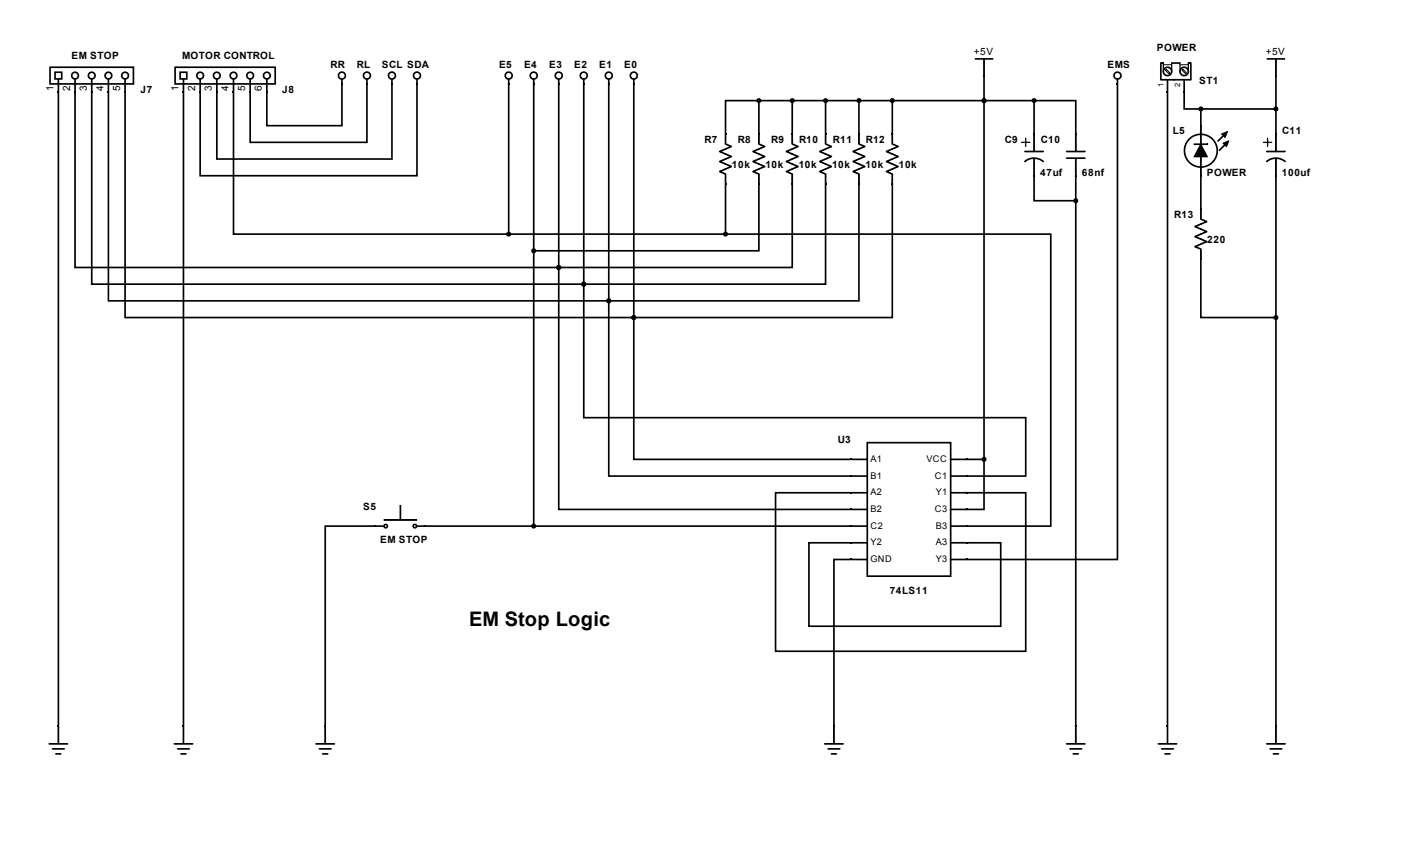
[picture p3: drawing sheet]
<svg xmlns="http://www.w3.org/2000/svg" width="356mm" height="216mm" viewBox="0 0 356 216" stroke-linecap="round" stroke-linejoin="round" font-family="sans-serif">
<g fill="#000">
<path d="M215.7 116.3h.4v.5h-.4zM245.3 116.3h.4v.5h-.4zM215.7 120.6h.4v.4h-.4zM215.7 124.8h.4v.4h-.4zM215.7 129h.4v.5h-.4zM215.7 133.3h.4v.4h-.4zM215.7 137.5h.4v.4h-.4zM245.3 137.5h.4v.4h-.4zM245.3 133.3h.4v.4h-.4zM245.3 129h.4v.5h-.4zM245.3 124.8h.4v.4h-.4zM245.3 120.6h.4v.4h-.4z"/>
<path d="M215.7 141.7h.4v.5h-.4zM245.3 141.7h.4v.5h-.4z"/>
</g>
<path d="M220.1 112.3h21.2v33.9h-21.2z" fill="#fff"/>
<g fill="none" stroke="#000" stroke-width=".42">
<path d="M216.1 116.5h4M220.1 112.3h21.2v33.9h-21.2zM241.3 116.5h4.2M216.1 120.8h4M216.1 125h4M216.1 129.2h4M216.1 133.5h4M216.1 137.7h4M241.3 120.8h4.2M241.3 125h4.2M241.3 129.2h4.2M241.3 133.5h4.2"/>
<path d="M241.3 137.7h4.2M216.1 141.9h4M241.3 141.9h4.2"/>
</g>
<path d="M160.7 21.1h.4v.4h-.4z" fill="#000"/>
<circle cx="160.9" cy="19.2" r=".88" fill="#fff"/>
<circle cx="160.9" cy="19.2" r=".88" fill="none" stroke="#000" stroke-width=".42"/>
<path d="M160.9 20.2v.9z" fill="#fff"/>
<path d="M160.9 20.2v.9" fill="none" stroke="#000" stroke-width=".42"/>
<path d="M154.3 21.1h.4v.4h-.4z" fill="#000"/>
<circle cx="154.5" cy="19.2" r=".88" fill="#fff"/>
<circle cx="154.5" cy="19.2" r=".88" fill="none" stroke="#000" stroke-width=".42"/>
<path d="M154.5 20.2v.9z" fill="#fff"/>
<path d="M154.5 20.2v.9" fill="none" stroke="#000" stroke-width=".42"/>
<path d="M148 21.1h.4v.4h-.4z" fill="#000"/>
<circle cx="148.2" cy="19.2" r=".88" fill="#fff"/>
<circle cx="148.2" cy="19.2" r=".88" fill="none" stroke="#000" stroke-width=".42"/>
<path d="M148.2 20.2v.9z" fill="#fff"/>
<path d="M148.2 20.2v.9" fill="none" stroke="#000" stroke-width=".42"/>
<path d="M141.6 21.1h.4v.4h-.4z" fill="#000"/>
<circle cx="141.8" cy="19.2" r=".88" fill="#fff"/>
<circle cx="141.8" cy="19.2" r=".88" fill="none" stroke="#000" stroke-width=".42"/>
<path d="M141.8 20.2v.9z" fill="#fff"/>
<path d="M141.8 20.2v.9" fill="none" stroke="#000" stroke-width=".42"/>
<path d="M135.3 21.1h.4v.4h-.4z" fill="#000"/>
<circle cx="135.5" cy="19.2" r=".88" fill="#fff"/>
<circle cx="135.5" cy="19.2" r=".88" fill="none" stroke="#000" stroke-width=".42"/>
<path d="M135.5 20.2v.9z" fill="#fff"/>
<path d="M135.5 20.2v.9" fill="none" stroke="#000" stroke-width=".42"/>
<path d="M128.9 21.1h.4v.4h-.4z" fill="#000"/>
<circle cx="129.1" cy="19.2" r=".88" fill="#fff"/>
<circle cx="129.1" cy="19.2" r=".88" fill="none" stroke="#000" stroke-width=".42"/>
<path d="M129.1 20.2v.9z" fill="#fff"/>
<path d="M129.1 20.2v.9" fill="none" stroke="#000" stroke-width=".42"/>
<path d="M14.6 23.2h.4v.4h-.4zM18.8 23.2h.5v.4h-.5zM23.1 23.2h.4v.4h-.4zM27.3 23.2h.4v.4h-.4zM31.5 23.2h.5v.4h-.5z" fill="#000"/>
<path d="M12.7 17.1h21.2v4.2h-21.2z" fill="#fff"/>
<g fill="none" stroke="#000" stroke-width=".42">
<path d="M12.7 17.1h21.2v4.2h-21.2zM14.8 20v3.2M19 20v3.2M23.3 20v3.2M27.5 20v3.2M31.7 20v3.2"/>
<circle cx="19" cy="19.2" r=".85"/>
<circle cx="23.3" cy="19.2" r=".85"/>
<circle cx="27.5" cy="19.2" r=".85"/>
<circle cx="31.7" cy="19.2" r=".85"/>
</g>
<path d="M14 18.3h1.7v1.7h-1.7z" fill="#fff"/>
<g fill="none" stroke="#000" stroke-width=".42">
<path d="M14 18.3h1.7v1.7h-1.7zM247.6 14.9h4.3M249.8 15.2v3.8M249.8 19.2v96.9M129.1 21.3v38.1h55v-12.7M135.5 21.3v42.3h57.1v-16.9M141.8 21.3v46.6h59.3v-21.2M148.2 21.3v50.8h61.3v-25.4M154.5 21.3v55h63.5v-29.6M160.9 21.3v59.3h65.6v-33.9M184.1 36.5l1.5 .7-2.9 1.2 2.9 1.3-2.9 1.3 2.9 1.2-2.9 1.3 1.4 .7M184.1 34.2v2.1"/>
<path d="M192.6 36.5l1.5 .7-3 1.2 3 1.3-3 1.3 3 1.2-3 1.3 1.5 .7M192.6 26v8M192.6 34.2v2.1M201.1 36.5l1.5 .7-3 1.2 3 1.3-3 1.3 3 1.2-3 1.3 1.5 .7M201.1 26v8M201.1 34.2v2.1M209.5 36.5l1.5 .7-2.9 1.2 2.9 1.3-2.9 1.3 2.9 1.2-2.9 1.3 1.4 .7M209.5 26v8M209.5 34.2v2.1M218 36.5l1.5 .7-3 1.2 3 1.3-3 1.3 3 1.2-3 1.3 1.5 .7M218 26v8M218 34.2v2.1"/>
<path d="M226.5 36.5l1.5 .7-3 1.2 3 1.3-3 1.3 3 1.2-3 1.3 1.5 .7M226.5 26v8M226.5 34.2v2.1M249.3 25.5h-65.2v8.5M184.1 44.4v2.1M184.6 59.4h82.1v74.1h-21.2M192.6 44.4v2.1M201.1 44.4v2.1M209.5 44.4v2.1M218 44.4v2.1M226.5 44.4v2.1M135.5 64.1v69.4h80.4"/>
<path d="M141.8 68.3v60.9h74.1M148.2 72.5v33.5h112.1v14.8h-14.8M154.5 76.8v44h61.4M160.9 81v35.5h55M245.5 116.5h4.3v12.7h-4.3M95.2 133.5h-12.7v50.8M95.5 133.5h1.8M101.6 128.3v3.4M105.9 133.5h1.8M107.9 133.5h27.1M215.9 125h-19.1v40.2h63.5v-40.2h-14.8M215.9 137.7h-10.6v21.2h48.7v-21.2h-8.5"/>
<path d="M215.9 141.9h-4.2v42.4M80.2 188.7h4.7M81.1 190h2.9M81.9 191.3h1.3M82.5 184.5v3.8M209.3 188.7h4.7M210.2 190h2.9M211 191.3h1.3M211.7 184.5v3.8"/>
<circle cx="192.6" cy="25.5" r=".42"/>
<circle cx="201.1" cy="25.5" r=".42"/>
<circle cx="209.5" cy="25.5" r=".42"/>
<circle cx="218" cy="25.5" r=".42"/>
<circle cx="226.5" cy="25.5" r=".42"/>
<circle cx="249.8" cy="25.5" r=".42"/>
<circle cx="184.1" cy="59.4" r=".42"/>
<circle cx="135.5" cy="63.6" r=".42"/>
<circle cx="141.8" cy="67.9" r=".42"/>
<circle cx="148.2" cy="72.1" r=".42"/>
<circle cx="154.5" cy="76.3" r=".42"/>
<circle cx="160.9" cy="80.6" r=".42"/>
<circle cx="249.8" cy="116.5" r=".42"/>
<circle cx="97.9" cy="133.5" r=".42"/>
<circle cx="105.3" cy="133.5" r=".42"/>
<circle cx="135.5" cy="133.5" r=".42"/>
</g>
<g fill="#000">
<path d="M249.6 19h.4v.4h-.4zM183.9 33.8h.5v.4h-.5zM192.4 33.8h.4v.4h-.4zM200.9 33.8h.4v.4h-.4zM209.3 33.8h.5v.4h-.5zM217.8 33.8h.4v.4h-.4zM226.3 33.8h.4v.4h-.4zM283.4 21.1h.4v.4h-.4zM183.9 46.5h.5v.4h-.5zM192.4 46.5h.4v.4h-.4zM200.9 46.5h.4v.4h-.4zM209.3 46.5h.5v.4h-.5z"/>
<path d="M217.8 46.5h.4v.4h-.4zM226.3 46.5h.4v.4h-.4zM95 133.3h.5v.4h-.5zM107.7 133.3h.5v.4h-.5zM82.3 184.1h.5v.4h-.5zM211.5 184.1h.4v.4h-.4z"/>
<circle cx="192.6" cy="25.5" r=".42"/>
<circle cx="201.1" cy="25.5" r=".42"/>
<circle cx="209.5" cy="25.5" r=".42"/>
<circle cx="218" cy="25.5" r=".42"/>
<circle cx="226.5" cy="25.5" r=".42"/>
<circle cx="249.8" cy="25.5" r=".42"/>
<circle cx="184.1" cy="59.4" r=".42"/>
<circle cx="135.5" cy="63.6" r=".42"/>
<circle cx="141.8" cy="67.9" r=".42"/>
<circle cx="148.2" cy="72.1" r=".42"/>
<circle cx="154.5" cy="76.3" r=".42"/>
<circle cx="160.9" cy="80.6" r=".42"/>
<circle cx="249.8" cy="116.5" r=".42"/>
<circle cx="135.5" cy="133.5" r=".42"/>
</g>
<g fill="none" stroke="#000" stroke-width=".25">
<path d="M249.8 15.2v3.8M184.1 34.2v2.1M192.6 34.2v2.1M201.1 34.2v2.1M209.5 34.2v2.1M218 34.2v2.1M226.5 34.2v2.1M184.1 44.4v2.1M192.6 44.4v2.1M201.1 44.4v2.1M209.5 44.4v2.1M218 44.4v2.1"/>
<path d="M226.5 44.4v2.1M97.5 131.8h8.2v.2h-8.2zM82.5 184.5v3.8M211.7 184.5v3.8"/>
</g>
<circle cx="283.6" cy="19.2" r=".88" fill="#fff"/>
<circle cx="283.6" cy="19.2" r=".88" fill="none" stroke="#000" stroke-width=".42"/>
<path d="M283.6 20.2v.9z" fill="#fff"/>
<g fill="none" stroke="#000" stroke-width=".42">
<path d="M250.2 25.5h22.8v8.5M260.1 38.4h4.7M262.5 26v8M262.5 34.2v4M270.7 38.4h4.7M273 34.2v4M283.6 21.3v120.6h-38.1M283.6 20.2v.9M260.1 41a3.6 3.6 0 0 1 4.7 0M262.5 44.6v6.3h10.1M262.5 40.3v4.1M270.7 40.1h4.7"/>
<path d="M273 40.3v4.1M273 44.6v139.7M270.7 188.7h4.7M271.6 190h2.9M272.4 191.3h1.3M273 184.5v3.8"/>
<circle cx="249.8" cy="25.5" r=".42"/>
<circle cx="262.5" cy="25.5" r=".42"/>
<circle cx="273" cy="50.9" r=".42"/>
</g>
<g fill="#000">
<path d="M46.4 23.2h.4v.4h-.4zM50.6 23.2h.4v.4h-.4zM54.8 23.2h.4v.4h-.4zM59.1 23.2h.4v.4h-.4zM63.3 23.2h.4v.4h-.4zM67.5 23.2h.4v.4h-.4zM262.3 33.8h.4v.4h-.4zM272.8 33.8h.5v.4h-.5zM262.3 44.4h.4v.4h-.4zM272.8 44.4h.5v.4h-.5zM272.8 184.1h.5v.4h-.5z"/>
<circle cx="249.8" cy="25.5" r=".42"/>
<circle cx="262.5" cy="25.5" r=".42"/>
<circle cx="273" cy="50.9" r=".42"/>
</g>
<path d="M259.3 36.1h2.1M260.3 35.1v2.1" fill="none" stroke="#000" stroke-width=".32"/>
<path d="M262.5 34.2v4M273 34.2v4M262.5 40.3v4.1M273 40.3v4.1M273 184.5v3.8" fill="none" stroke="#000" stroke-width=".25"/>
<path d="M44.4 17.1h25.4v4.2h-25.4z" fill="#fff"/>
<g fill="none" stroke="#000" stroke-width=".42">
<path d="M44.4 17.1h25.4v4.2h-25.4zM46.6 20v3.2M50.8 20v3.2M55 20v3.2M59.3 20v3.2M63.5 20v3.2M67.7 20v3.2"/>
<circle cx="50.8" cy="19.2" r=".85"/>
<circle cx="55" cy="19.2" r=".85"/>
<circle cx="59.3" cy="19.2" r=".85"/>
<circle cx="63.5" cy="19.2" r=".85"/>
<circle cx="67.7" cy="19.2" r=".85"/>
</g>
<path d="M45.7 18.3h1.7v1.7h-1.7z" fill="#fff"/>
<path d="M45.7 18.3h1.7v1.7h-1.7z" fill="none" stroke="#000" stroke-width=".42"/>
<path d="M86.6 21.1h.4v.4h-.4z" fill="#000"/>
<circle cx="86.8" cy="19.2" r=".88" fill="#fff"/>
<circle cx="86.8" cy="19.2" r=".88" fill="none" stroke="#000" stroke-width=".42"/>
<path d="M86.8 20.2v.9z" fill="#fff"/>
<path d="M86.8 20.2v.9" fill="none" stroke="#000" stroke-width=".42"/>
<path d="M92.9 21.1h.4v.4h-.4z" fill="#000"/>
<circle cx="93.1" cy="19.2" r=".88" fill="#fff"/>
<circle cx="93.1" cy="19.2" r=".88" fill="none" stroke="#000" stroke-width=".42"/>
<path d="M93.1 20.2v.9z" fill="#fff"/>
<path d="M93.1 20.2v.9" fill="none" stroke="#000" stroke-width=".42"/>
<path d="M99.3 21.1h.4v.4h-.4z" fill="#000"/>
<circle cx="99.5" cy="19.2" r=".88" fill="#fff"/>
<circle cx="99.5" cy="19.2" r=".88" fill="none" stroke="#000" stroke-width=".42"/>
<path d="M99.5 20.2v.9z" fill="#fff"/>
<path d="M99.5 20.2v.9" fill="none" stroke="#000" stroke-width=".42"/>
<path d="M105.6 21.1h.4v.4h-.4z" fill="#000"/>
<circle cx="105.8" cy="19.2" r=".88" fill="#fff"/>
<circle cx="105.8" cy="19.2" r=".88" fill="none" stroke="#000" stroke-width=".42"/>
<path d="M105.8 20.2v.9z" fill="#fff"/>
<g fill="none" stroke="#000" stroke-width=".42">
<path d="M14.8 23.4v160.9M19 23.4v44.5h122.4M23.3 23.4v48.7h124.4M27.5 23.4v52.9h126.6M31.7 23.4v57.2h128.7M46.6 23.4v160.9M59.3 23.4v36h69.4M86.8 21.3v10.6h-19.1v-8.5M93.1 21.3v14.8h-29.6v-12.7M99.5 21.3v19h-44.5v-16.9M105.8 21.3v23.3h-55v-21.2M105.8 20.2v.9"/>
<path d="M12.5 188.7h4.6M13.3 190h3M14.2 191.3h1.3M14.8 184.5v3.8M44.2 188.7h4.7M45.1 190h2.9M45.9 191.3h1.3M46.6 184.5v3.8"/>
<circle cx="129.1" cy="59.4" r=".42"/>
<circle cx="141.8" cy="67.9" r=".42"/>
<circle cx="148.2" cy="72.1" r=".42"/>
<circle cx="154.5" cy="76.3" r=".42"/>
<circle cx="160.9" cy="80.6" r=".42"/>
</g>
<g fill="#000">
<path d="M296.1 23.2h.4v.4h-.4zM300.4 23.2h.4v.4h-.4zM14.6 184.1h.4v.4h-.4zM46.4 184.1h.4v.4h-.4z"/>
<circle cx="129.1" cy="59.4" r=".42"/>
<circle cx="141.8" cy="67.9" r=".42"/>
<circle cx="148.2" cy="72.1" r=".42"/>
<circle cx="154.5" cy="76.3" r=".42"/>
<circle cx="160.9" cy="80.6" r=".42"/>
</g>
<path d="M14.8 184.5v3.8M46.6 184.5v3.8" fill="none" stroke="#000" stroke-width=".25"/>
<g fill="#fff">
<path d="M294.6 16h.7v.4h2v-.4h2v4.3h-4.7z"/>
<path d="M298.9 16h.7v.4h2v-.4h.7v4.3h-3.4z"/>
</g>
<g fill="none" stroke="#000" stroke-width=".42">
<path d="M294.8 16h.4h-.6v4.2h3.4M299.5 16h-2.1M302.1 16h-.4h.6v4.2h-4.5M321.7 14.9h4.3M323.8 15.2v3.8M323.8 19.2v8M296.3 23.4v160.9M296.3 20.4v2.8M300.6 23.4v4.2h23.2v6.4M300.6 20.4v2.8M321.5 38.4h4.7M323.8 34.2v4"/>
<path d="M304.8 55.6l1.5 .6-3 1.3 3 1.3-3 1.2 3 1.3-3 1.3 1.5 .6M304.8 53.3v2.1M321.5 41a3.6 3.6 0 0 1 4.7 0M323.8 40.3v4.1M323.8 44.6v139.7M304.8 65.7v14.9h18.6M304.8 63.4v2.1M294 188.7h4.7M294.9 190h2.9M295.7 191.3h1.3M296.3 184.5v3.8M321.5 188.7h4.7"/>
<path d="M322.4 190h2.9M323.2 191.3h1.3M323.8 184.5v3.8"/>
<circle cx="296.3" cy="18.1" r="1.06"/>
<circle cx="300.6" cy="18.1" r="1.06"/>
<circle cx="323.8" cy="27.6" r=".42"/>
<circle cx="323.8" cy="80.6" r=".42"/>
</g>
<path d="M295.3 16.4h2.1M296 17.5l.9 1-.2 .2-.9-.9zM299.5 16.4h2.1M300.2 17.5l1 1-.3 .2-.9-.9zM323.8 15.2v3.8M323.8 34.2v4M304.8 53.3v2.1M323.8 40.3v4.1M304.8 63.4v2.1M296.3 184.5v3.8M323.8 184.5v3.8" fill="none" stroke="#000" stroke-width=".25"/>
<path d="M295.3 16v2.1M297.4 16v2.1M299.5 16v2.1M301.6 16v2.1M320.7 36.1h2.1M321.7 35.1v2.1" fill="none" stroke="#000" stroke-width=".32"/>
<g fill="#000">
<path d="M323.6 19h.5v.4h-.5zM304.6 31.7h.4v.4h-.4zM323.6 33.8h.5v.4h-.5zM304.6 52.8h.4v.5h-.4zM304.6 44.4h.4v.4h-.4zM323.6 44.4h.5v.4h-.5zM304.6 65.5h.4v.5h-.4zM296.1 184.1h.4v.4h-.4zM323.6 184.1h.5v.4h-.5z"/>
<circle cx="323.8" cy="27.6" r=".42"/>
<circle cx="323.8" cy="80.6" r=".42"/>
</g>
<circle cx="304.8" cy="38.2" r="4.2" fill="#fff"/>
<g fill="none" stroke="#000" stroke-width=".42">
<path d="M303.1 36.6h3.5h-.1M304.8 28.1v3.8M304.8 32.1v12.3M311 34l-1.8 1.8M311.3 36.3l-1.8 1.8M304.8 44.6v8.4"/>
<circle cx="304.8" cy="27.6" r=".42"/>
<circle cx="304.8" cy="38.2" r="4.2"/>
</g>
<g fill="#000">
<path d="M304.8 36.6l1.6 3.2h-3.3zM310.1 34l1.5-.6-.6 1.5zM310.4 36.3l1.5-.6-.6 1.5z"/>
<circle cx="304.8" cy="27.6" r=".42"/>
</g>
<path d="M304.8 36.6l1.6 3.2h-3.3z" fill="none" stroke="#000" stroke-width=".32"/>
<path d="M304.8 32.1v12.3M310.1 34l1.5-.6-.6 1.5zM310.4 36.3l1.5-.6-.6 1.5z" fill="none" stroke="#000" stroke-width=".25"/>
<text font-size="5.1" x="119.1" y="158.8">EM Stop Logic</text>
<g font-size="2.5">
<text x="18.2" y="15">EM STOP</text>
<text x="46.2" y="15">MOTOR CONTROL</text>
<text x="83.9" y="17.2">RR</text>
<text x="90.6" y="17.2">RL</text>
<text x="96.9" y="17.2">SCL SDA</text>
<text x="126.7" y="17.2">E5</text>
<text x="133" y="17.2">E4</text>
<text x="139.4" y="17.2">E3</text>
<text x="145.7" y="17.2">E2</text>
<text x="152.1" y="17.2">E1</text>
<text x="158.4" y="17.2">E0</text>
<text x="247.2" y="13.9">+5V</text>
<text x="281.1" y="17.2">EMS</text>
<text x="293.6" y="12.9">POWER</text>
<text x="321.3" y="13.9">+5V</text>
<text x="13.5" y="23" transform="rotate(-90 13.5 23)">1</text>
<text x="17.8" y="23" transform="rotate(-90 17.8 23)">2</text>
<text x="22" y="23" transform="rotate(-90 22 23)">3</text>
<text x="26.2" y="23" transform="rotate(-90 26.2 23)">4</text>
<text x="30.5" y="23" transform="rotate(-90 30.5 23)">5</text>
<text x="35.7" y="23.5">J7</text>
<text x="45.3" y="23" transform="rotate(-90 45.3 23)">1</text>
<text x="49.5" y="23" transform="rotate(-90 49.5 23)">2</text>
<text x="53.8" y="23" transform="rotate(-90 53.8 23)">3</text>
<text x="58" y="23" transform="rotate(-90 58 23)">4</text>
<text x="62.2" y="23" transform="rotate(-90 62.2 23)">5</text>
<text x="66.5" y="23" transform="rotate(-90 66.5 23)">6</text>
<text x="71.6" y="23.5">J8</text>
<text x="304.4" y="21.4">ST1</text>
<text x="297.7" y="34.1">L5</text>
<text x="325.5" y="34.1">C11</text>
<text x="178.8" y="36.2">R7</text>
<text x="187.3" y="36.2">R8</text>
<text x="195.8" y="36.2">R9</text>
<text x="202.8" y="36.2">R10</text>
<text x="211.4" y="36.2">R11</text>
<text x="219.7" y="36.2">R12</text>
<text x="255" y="36.2">C9</text>
<text x="264.2" y="36.2">C10</text>
<text x="185.8" y="42.6">10k</text>
<text x="194.3" y="42.6">10k</text>
<text x="202.7" y="42.6">10k</text>
<text x="211.2" y="42.6">10k</text>
<text x="219.7" y="42.6">10k</text>
<text x="228.1" y="42.6">10k</text>
<text x="264" y="44.7">47uf</text>
<text x="274.6" y="44.7">68nf</text>
<text x="306.3" y="44.7">POWER</text>
<text x="325.4" y="44.7">100uf</text>
<text x="298.1" y="55.3">R13</text>
<text x="306.4" y="61.6">220</text>
<text x="212.7" y="112.4">U3</text>
<text x="92.2" y="129.3">S5</text>
<text x="96.5" y="137.8">EM STOP</text>
<text x="225.8" y="150.6">74LS11</text>
</g>
<g font-size="2.3">
<text x="221" y="117.2">A1</text>
<text x="235.2" y="117.2">VCC</text>
<text x="221" y="121.4">B1</text>
<text x="221" y="125.6">A2</text>
<text x="237.3" y="121.4">C1</text>
<text x="237.5" y="125.6">Y1</text>
<text x="221" y="129.9">B2</text>
<text x="237.3" y="129.9">C3</text>
<text x="221" y="134.1">C2</text>
<text x="237.5" y="134.1">B3</text>
<text x="221" y="138.3">Y2</text>
<text x="221" y="142.6">GND</text>
<text x="237.5" y="142.6">Y3</text>
<text x="237.5" y="138.3">A3</text>
</g>
<g font-size="1.9">
<text x="295.3" y="22.1" transform="rotate(-90 295.3 22.1)">1</text>
<text x="299.6" y="22.1" transform="rotate(-90 299.6 22.1)">2</text>
</g>
</svg>
